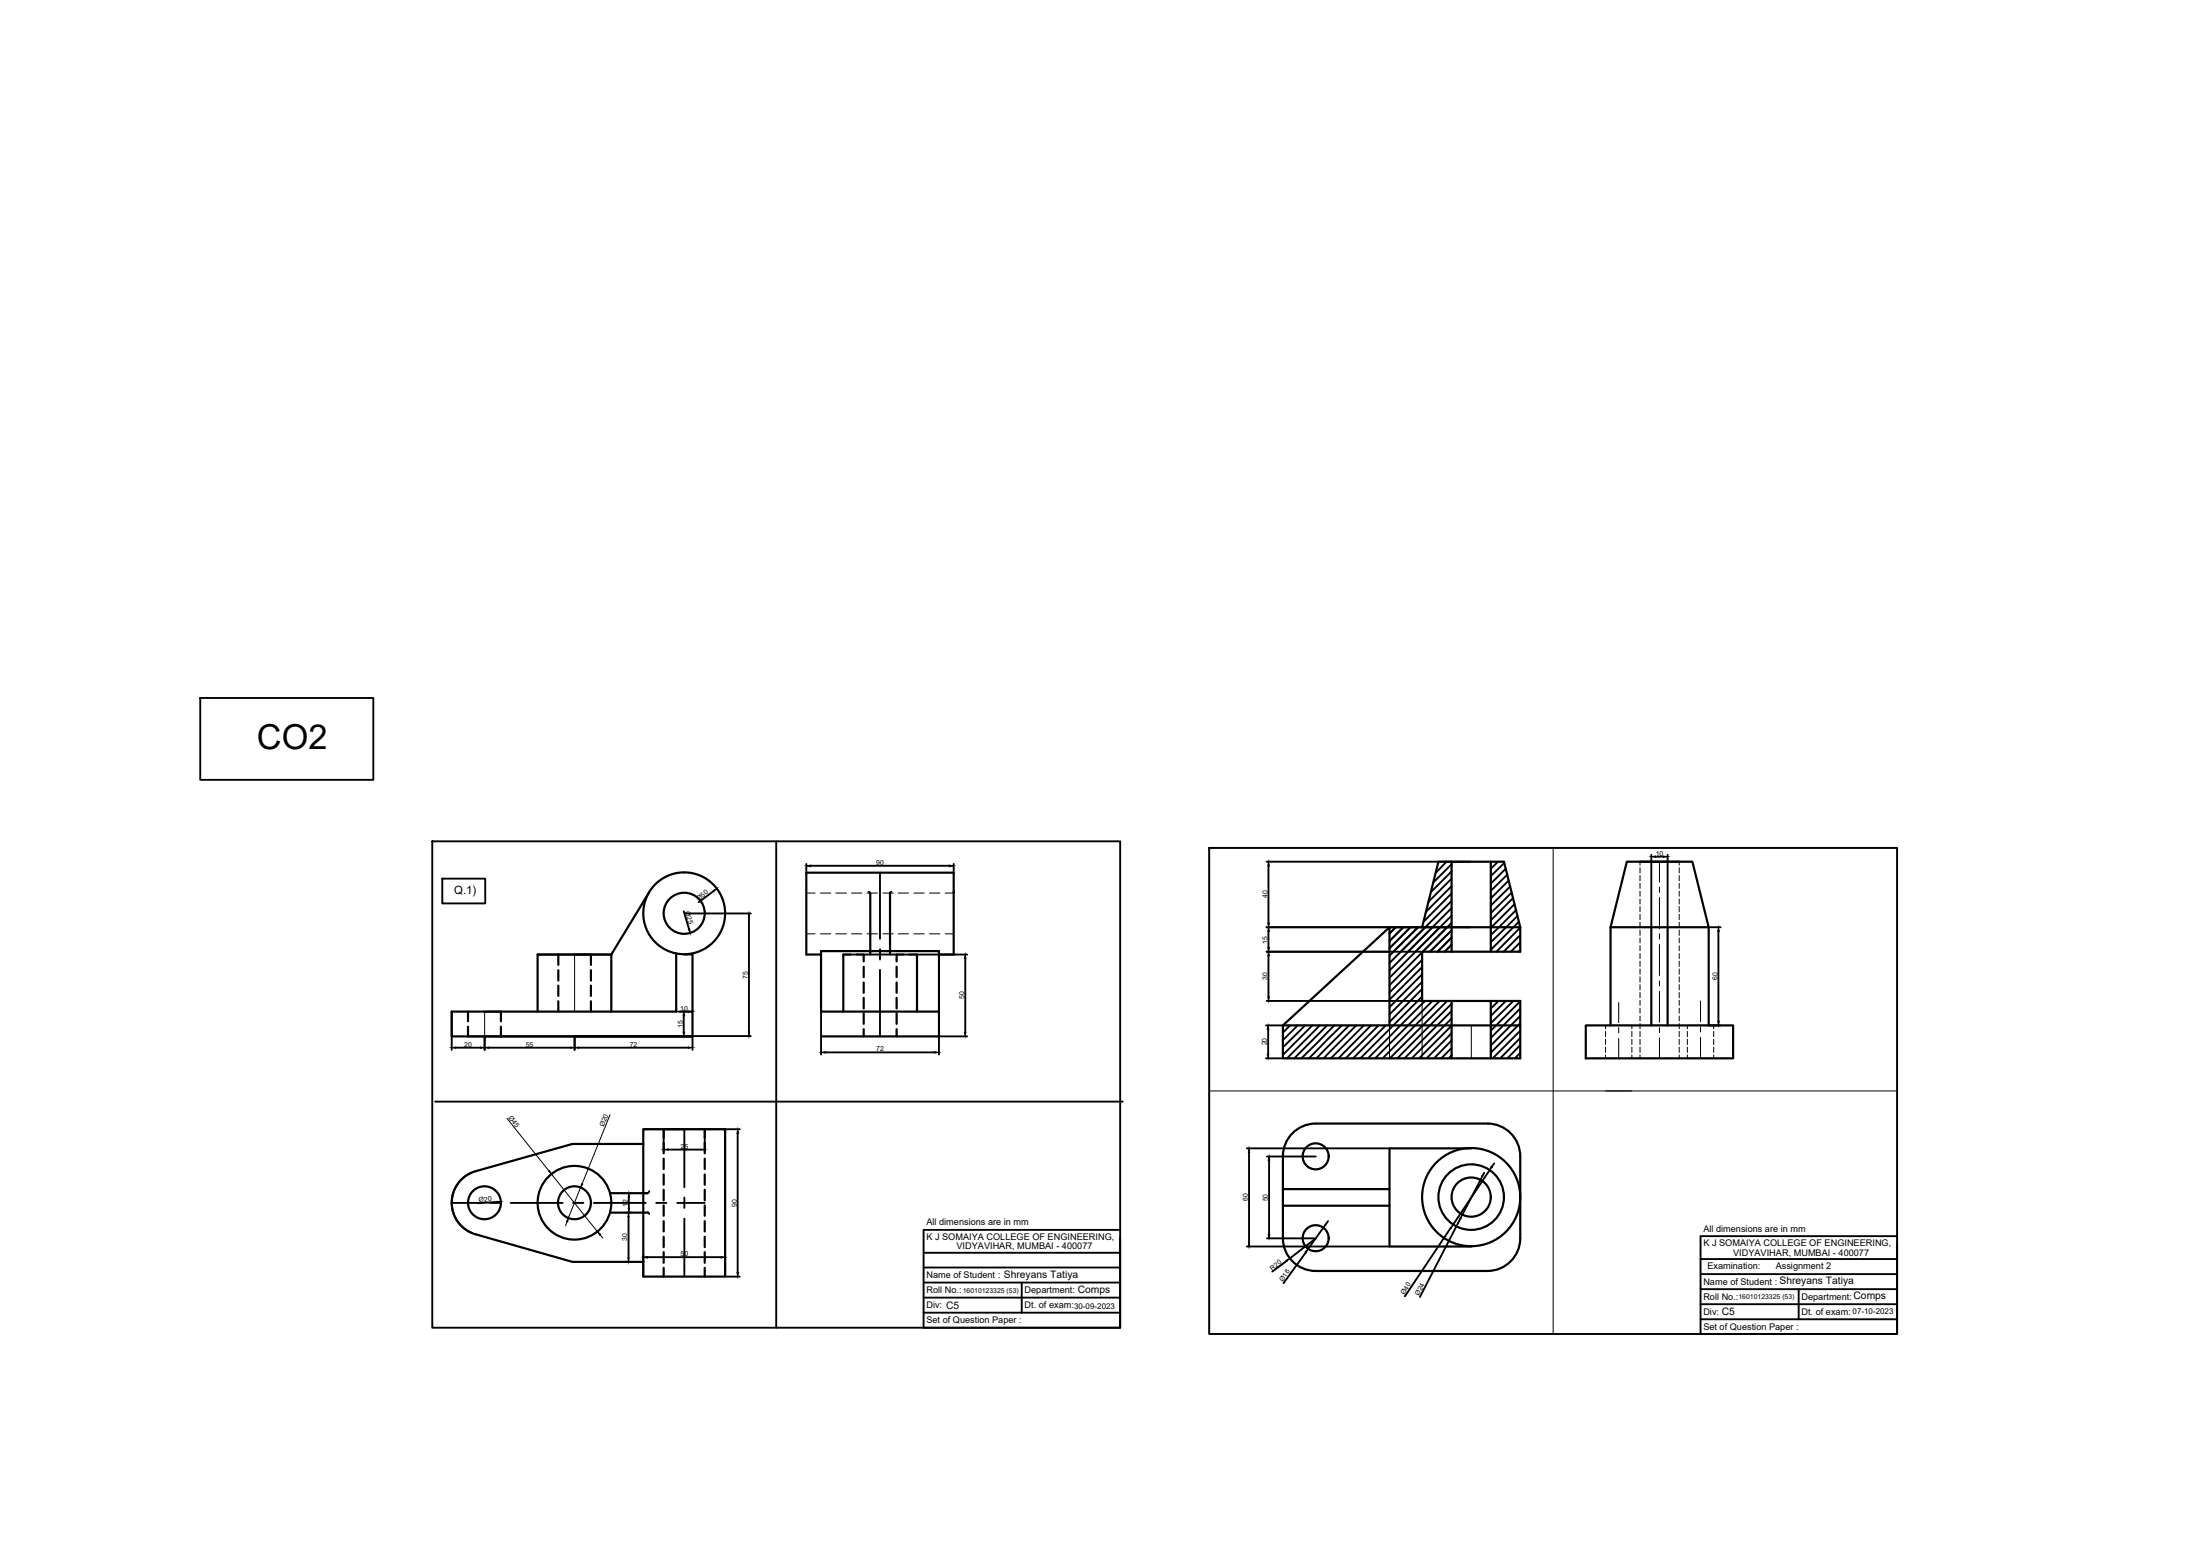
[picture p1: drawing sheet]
<svg xmlns="http://www.w3.org/2000/svg" width="297mm" height="210mm" viewBox="0 0 297 210" stroke-linecap="round" stroke-linejoin="round" font-family="sans-serif">
<!-- layer: 0 -->
<g fill="none" stroke="#000" stroke-width=".3">
<path d="M108.9 117.8h19.9v11h-2v-.4h-15.9v.4h-2zM196 116.3v12.2M201.3 116.3v12.2M221.4 116.3h5.3M63.2 136.6v1.3M63.2 138.6v1.3M65.4 139.9h28.1M67.6 136.6v1.3M67.6 138.6v1.3M75.4 128.8v1.4M75.4 131v1.4M75.4 133v1.4"/>
<path d="M75.4 135.2v1.4M79.8 128.8v1.4M79.8 131v1.4M79.8 133v1.4M79.8 135.2v1.4M82.5 128.8h-9.9v7.8M82.5 128.8v7.8M87.7 120.4l-5.2 8.4M91.3 128.7v7.9h-30.3v3.3h32.5v-11.2M110.9 128.8v7.8h15.9M113.9 128.8v7.8M116.6 128.8v1"/>
<path d="M116.6 130.5v1.4M116.6 132.6v1.4M116.6 134.7v1.4M116.6 136.8v1.4M116.6 138.9v1M117.5 120.6v8.2M120.2 120.6v8.2M121.1 128.8v1M121.1 130.5v1.4M121.1 132.6v1.4M121.1 134.7v1.4M121.1 136.8v1.4"/>
<path d="M121.1 138.9v1M123.8 128.8v7.8M126.8 128.8v11.1h-15.9M173.2 138.4h32.1v4.5h-32.1zM173.2 138.4l14.4-13.2v13.2M187.6 125.2h17.7l-2.2-8.9h-8.9l-2.2 8.9M196 135.1v7.8M201.3 135.1v7.8M205.3 125.2v3.3h-13.3v6.6h13.3v3.3M214.1 138.4h19.9v4.5h-19.9zM217.5 138.4v-13.2l2.2-8.9h8.8l2.2 8.9v13.2M217.5 125.2h13.2"/>
<path d="M223 125.2v13.2M225.2 125.2v13.2M86.9 152.4h11v19.9h-11zM86.9 154.4h-9.6l-13.1 3.7a4.4 4.4 0 0 0-3.2 4.3 4.4 4.4 0 0 0 3.2 4.2l13.1 3.7h9.6M89.6 152.4v1.2M89.6 154.3v1.4M89.6 156.4v1.4M89.6 158.5v1.4M95.2 152.4v1.2M95.2 154.3v1.4M95.2 156.4v1.4M95.2 158.5v1.4"/>
<path d="M173.2 156.1v11a4.4 4.4 0 0 0 4.4 4.5h23.3M198.7 155h-11.1v13.3h11.1M200.8 151.7a4.4 4.4 0 0 1 4.5 4.4M200.9 151.7h-23.3a4.4 4.4 0 0 0-4.4 4.4M205.3 156.1v11a4.4 4.4 0 0 1-4.5 4.5M82.4 161.1h5M82.4 163.7h5M89.6 160.6v1.4M89.6 162.7v1.4M89.6 164.8v1.4M89.6 166.9v1.4M89.6 169v1.5"/>
<path d="M89.6 171.1v1.2M95.2 160.6v1.4M95.2 162.7v1.4M95.2 164.8v1.4M95.2 166.9v1.4M95.2 169v1.5M95.2 171.1v1.2M173.2 160.5h14.4M173.2 162.8h14.4"/>
<circle cx="92.4" cy="123.3" r="5.5"/>
<circle cx="92.4" cy="123.3" r="2.77"/>
<circle cx="177.6" cy="156.1" r="1.76"/>
<circle cx="65.4" cy="162.4" r="2.22"/>
<circle cx="77.6" cy="162.4" r="5"/>
<circle cx="77.6" cy="162.4" r="2.22"/>
<circle cx="177.6" cy="167.1" r="1.76"/>
<circle cx="198.6" cy="161.6" r="6.6"/>
<circle cx="198.6" cy="161.6" r="4.4"/>
<circle cx="198.6" cy="161.6" r="2.65"/>
</g>
<g fill="none" stroke="#000" stroke-width=".25">
<path d="M27 94.2h23.4v11.1h-23.4zM58.4 113.6h92.8v65.6h-92.8zM59.7 118.6h5.8v3.3h-5.8zM92.4 117.8h.1M104.8 113.6v65.6M108.9 116.6v1M109.4 116.9h18.8M118.8 117.8v8.9M128.8 116.6v1M163.3 114.5h92.8v65.6h-92.8zM171 116.3h27.5M171.3 116.9v7.7"/>
<path d="M194.3 116.3l-.1 .1M195.3 116.3l-1.4 1.5M196 117.6l-2.8 2.8M196 118.6l-3.1 3.1M196 119.6l-3.5 3.5M196 116.7l-2.5 2.4M202.3 116.3l-1 1M203.1 116.5l-1.8 1.8M203.3 117.2l-2 2.1M203.5 118.1l-2.2 2.2M203.7 118.9l-2.4 2.4M203.9 119.7l-2.6 2.5"/>
<path d="M223 115.4v9.6M223.5 115.6h1.1M225.2 115.4v9.6M61 136.6v3.3M63.2 139.9h2.2M65.4 136.6h2.2M72.6 128.8h9.9M91.3 136.3v.1M91.8 136.6h1.6M92.1 139.9h9.3M92.3 123l.7 2.4M92.3 137.1v2.2"/>
<path d="M92.4 128.8h1.1M92.5 123.3h8.9M93.5 136.3v.1M96.3 120.3l-2 1.5M101.1 123.9v15.4M110.9 128.8v-.4h15.9v.4h-12.9M110.9 136.6v3.3M117.3 120.4l.1 .1 .1 .1M118.8 128.1v1.4M118.8 130.9v9M120.4 120.4l-.2 .1-.1 .1M126.9 128.8h3.7"/>
<path d="M126.9 139.9h3.7M128.7 120.4v.1M130.3 129.4v9.9M170.9 138.4h2.2M171 135.1h20.9M171 128.5h20.9M171 125.2h27.5M171.2 139v3.3M171.3 125.7v2.2M171.3 129v5.6M174.2 138.4l-1 1M175.2 138.4l-2 2"/>
<path d="M176.2 138.4l-3 3M177.2 138.4l-4 4M178.2 138.4l-4.4 4.5M179.2 138.4l-4.5 4.5M180.2 138.4l-4.4 4.5M181.2 138.4l-4.5 4.5M182.1 138.4l-4.4 4.5M183.1 138.4l-4.4 4.5M184.1 138.4l-4.4 4.5M185.1 138.4l-4.4 4.5M186.1 138.4l-4.4 4.5M187.1 138.4l-4.4 4.5"/>
<path d="M188.1 128.5l3.4-3.3-3.9 3.8M188.5 125.2l-.9 .8M189.5 125.2l-1.9 1.8M190.4 125.2l-2.8 2.8M192 134.5l-8.3 8.4M192 130.5l-4.4 4.4M192 132.5l-4.4 4.4M192 128.6l-4.4 4.4M192 129.6l-4.4 4.4M192 131.5l-4.4 4.5M192 133.5l-4.4 4.5M192.4 135.1l-7.7 7.8"/>
<path d="M192.4 125.2l-4.8 4.8M193.4 135.1l-7.7 7.8M193.4 125.2l-5.8 5.8M194.4 135.1l-7.7 7.8M195.4 135.1l-7.8 7.8M196 135.5l-7.3 7.4M196 136.5l-6.4 6.4M196 137.5l-5.4 5.4M196 138.5l-4.4 4.4M196 126.6l-1.9 1.9M196 139.5l-3.4 3.4M196 123.6l-8.4 8.4"/>
<path d="M196 124.6l-3.9 3.9M196 125.6l-2.9 2.9M196 127.5l-.9 1M196 121.6l-6.9 6.9M196 122.6l-5.9 5.9M196 120.6l-3.8 3.8M201.4 135.1l-.1 .1M202.3 135.1l-1 1M203.3 135.1l-2 2M204.1 120.5l-2.8 2.8M204.3 121.2l-3 3M204.3 135.1l-3 3"/>
<path d="M204.5 122l-3.2 3.3M204.7 122.8l-3.4 3.4M204.9 123.6l-3.6 3.6M205.1 124.4l-3.8 3.8M205.3 135.2l-4 3.9M205.3 136.1l-4 4M205.3 137.1l-4 4M205.3 138.1l-4 4M205.3 139.1l-3.8 3.8M205.3 126.2l-2.3 2.3M205.3 127.2l-1.3 1.3M205.3 128.2l-.3 .3"/>
<path d="M205.3 125.2l-3.3 3.3M223 138.4h.1M230.8 138.4h1.5M230.8 125.2h1.5M232 125.7v12.2M58.7 148.7h92.9M61 140v1.7M61.5 141.4h3.4M63.7 158.3a4.4 4.4 0 0 0-2.7 4.1 4.4 4.4 0 0 0 2.7 4M65.4 140v1.7M66 141.4h11M77.6 140v1.7"/>
<path d="M78.1 141.4h14.8M86.9 152.4h11v19.9M89.6 152.4h2.8v7.9M89.6 152.6v2.9M90.2 155.2h4.4M93.5 140v1.7M95.2 152.6v2.9M98.1 152.4h1.8M99.6 153v18.8M110.9 140v2.4M111.4 142.1h14.8M126.8 140v2.4"/>
<path d="M168.3 155h19.1M168.6 155.6v12.1M170.9 142.9h2.2M171.1 156.1h6.4M171.4 156.7v9.9M177.6 156.1h.1M196 140.4l-2.4 2.5M196 141.5l-1.4 1.4M196 142.4l-.4 .5M199.9 159.3l-2.5 4.7M200.4 158.3l-.3 .5M201.1 158l-4.9 7.3"/>
<path d="M201.7 157l-.3 .5M205.3 140.1l-2.7 2.8M205.3 141.1l-1.8 1.8M205.3 142.1l-.8 .8M61 162.4h3.8M66.2 162.4h1.3M67.1 162.2l-2.5 .2M68.9 162.4h7.1M77.4 162.4h1.4M80.2 162.4h7M84.6 163.7h.2M84.6 170.3h.2"/>
<path d="M84.9 164.2v5.6M84.9 161.6v1.5M85 161.1h.2M85 163.7h.2M86.9 161.1h.5M86.9 169.4v2.8M87.4 169.7h10M87.4 163.6l.2 .1 .1 .2M87.7 160.8l-.1 .2h-.2M88.6 162.4h1.4M91.4 162.4h3.8M92.4 161.7v1.4"/>
<path d="M92.4 164.5v7.8M98.1 172.3h1.8M124.7 169.1h26.5M124.7 171.1h26.5M124.7 173.1h26.5M124.7 175.2h26.5M124.7 177.2h26.5M138 173.1v4.1M151.2 166h-26.5v13.2h26.5v-12.1M168.3 168.3h19.1M171.1 167.2h6.4M173.7 170.2l-1.9 1.4"/>
<path d="M176.3 169.1l-3 4.1M177.7 167.2l-3.6 2.7M178.7 165.7l-2.1 2.9M179.3 164.8l-.3 .5M195.9 165.8l-6.2 9.2M197.2 164.5l-5.5 10.6M229.6 170h26.5M229.6 172h26.5M229.6 174h26.5M229.6 176.1h26.5M229.6 178.1h26.5M242.9 174v4.1"/>
<path d="M256.1 166.9h-26.5v13.2h26.5v-12.2"/>
</g>
<g fill="none" stroke="#000" stroke-width=".14">
<path d="M163.3 114.5h92.8v65.6h-92.8zM196 117v-.7h5.3v.7M196 117.3v.7M196 118.3v.8M196 119.4v.7M201.3 117.3v.7M201.3 118.3v.8M201.3 119.4v.7M209.7 114.5v65.6M221.4 116.3v.5M221.4 117.1v.7M221.4 118.2v.7"/>
<path d="M221.4 119.2v.7M224.1 116.3v2.8M224.1 119.7v.8M226.7 116.3v.5M226.7 117.1v.7M226.7 118.2v.7M226.7 119.2v.7M65.4 136.6v3.3M77.6 128.8v7.8M108.9 126.1h1.2M108.9 120.6h1.2M110.8 126.1h1.4"/>
<path d="M110.8 120.6h1.4M112.8 126.1h1.5M112.8 120.6h1.5M115 126.1h1.4M115 120.6h1.4M117.1 126.1h1.4M117.1 120.6h1.4M119.2 126.1h1.4M119.2 120.6h1.4M121.3 126.1h1.4M121.3 120.6h1.4M123.4 126.1h1.4"/>
<path d="M123.4 120.6h1.4M125.5 126.1h1.4M125.5 120.6h1.4M127.6 126.1h1.2M127.6 120.6h1.2M179.4 138.4h-6.2h14.4v4.5M192 135.1v7.8M196 120.5v.7M196 121.5v.7M196 122.6v.7M196 123.6v.7M196 124.7v.7"/>
<path d="M196 125.7v.7M196 126.8v.7M196 127.8v.7M196 135.1v.4M196 135.9v.7M196 136.9v.8M196 138v4.9M198.7 138.4v4.5M201.3 120.5v.7M201.3 121.5v.7M201.3 122.6v.7M201.3 123.6v.7"/>
<path d="M201.3 124.7v.7M201.3 125.7v.7M201.3 126.8v.7M201.3 127.8v.7M201.3 135.1v.4M201.3 135.9v.7M201.3 136.9v.8M201.3 138v4.9M216.8 138.9v-.5h3.5v.5M216.8 139.2v.7M218.6 135.3v2.7M218.6 138.7v.7"/>
<path d="M220.3 139.2v.7M221.4 120.3v.7M221.4 121.4v.6M221.4 122.4v.7M221.4 123.4v.7M221.4 124.5v.7M221.4 125.5v.8M221.4 126.6v.7M221.4 127.7v.6M221.4 128.7v.7M221.4 129.7v.8M221.4 130.8v.7"/>
<path d="M221.4 131.9v.7M221.4 132.9v.7M221.4 134v.7M221.4 135v.7M221.4 136.1v.7M221.4 137.1v.7M221.4 138.2v.7M221.4 139.2v.7M223 138.4h2.2M223 125.2h2.2M224.1 121.1v4.3M224.1 126.1v.7"/>
<path d="M224.1 127.5v4.2M224.1 132.4v.7M224.1 133.8v4.2M224.1 138.7v.7M226.7 120.3v.7M226.7 121.4v.6M226.7 122.4v.7M226.7 123.4v.7M226.7 124.5v.7M226.7 125.5v.8M226.7 126.6v.7M226.7 127.7v.6"/>
<path d="M226.7 128.7v.7M226.7 129.7v.8M226.7 130.8v.7M226.7 131.9v.7M226.7 132.9v.7M226.7 134v.7M226.7 135v.7M226.7 136.1v.7M226.7 137.1v.7M226.7 138.2v.7M226.7 139.2v.7M227.8 138.9v-.5h3.6v.5"/>
<path d="M227.8 139.2v.7M229.6 135.1v2.8M229.6 138.6v.7M231.4 139.2v.7M68.4 150.9l5.7 7.2M74.5 158.5l6.2 7.8M82.4 150.5l-3.8 9.3M163.3 147.3h92.8M201.3 151.7h.1M216.8 140.3v.7M216.8 141.3v.8M216.8 142.4v.5"/>
<path d="M218.6 140.2v2.7M220.3 140.3v.7M220.3 141.3v.8M220.3 142.4v.5M221.4 140.3v.7M221.4 141.3v.8M221.4 142.4v.5M224.1 140.1v2.8M226.7 140.3v.7M226.7 141.3v.8M226.7 142.4v.5M227.8 142.4v.5h3.6v-.5"/>
<path d="M227.8 140.3v.7M227.8 141.3v.8M229.6 140v2.9M231.4 140.3v.7M231.4 141.3v.8M76.6 164.9l-.2 .6M78.4 160.3l-1.7 4.1M81 166.7l.4 .4M201.3 171.6h.1"/>
</g>
<g fill="#000" stroke="#000" stroke-width=".14">
<path d="M108.9 116.9l.5-.1v.2zM128.2 116.8l.6 .1-.6 .1zM171.3 116.3l.1 .6h-.2zM223 115.6h.5v.1zM224.6 115.6h.6l-.6 .1zM91.3 136.6l.5-.1v.1zM92.3 136.6l.1 .5h-.2zM92.2 139.3h.2l-.1 .6zM92.9 136.5l.6 .1h-.6zM92.9 125.5l.2-.1 .1 .6zM96.3 120.2l.5-.2-.4 .3zM101.1 123.3l.1 .6h-.2z"/>
<path d="M101 139.3h.2l-.1 .6zM130.3 128.8l.1 .6h-.2zM130.2 139.3h.2l-.1 .6zM171.2 138.4l.1 .6h-.2zM171.2 134.6h.2l-.1 .5zM171.3 128.5l.1 .5h-.2zM171.2 127.9h.2l-.1 .6zM171.3 125.2l.1 .5h-.2zM171.2 124.6h.2l-.1 .6zM231.9 137.9h.2l-.1 .5zM232 125.2l.1 .5h-.2zM61 141.4l.5-.1v.2z"/>
<path d="M64.9 141.3l.5 .1-.5 .1zM65.4 141.4l.6-.1v.2zM74.1 158.1l.1-.1 .3 .5zM77 141.3l.6 .1-.6 .1zM77.6 141.4l.5-.1v.2zM78.5 159.8h.2l-.3 .5zM89.6 155.2l.6-.1v.2zM92.9 141.3l.6 .1-.6 .1zM94.6 155.1l.6 .1-.6 .1zM99.6 152.4l.1 .6h-.2zM110.9 142.1l.5-.1v.1zM126.2 142l.6 .1h-.6z"/>
<path d="M168.6 155l.1 .6h-.1zM171.1 142.3h.2l-.1 .6zM171.4 156.1v.6h-.2zM200.1 158.7l.1 .1-.3 .5zM201.3 157.5l.2 .1-.4 .4zM67.1 162.2h.5l-.5 .1zM76.7 164.4v.6l-.2-.1zM80.7 166.3l.4 .3-.1 .1zM84.9 163.7v.5h-.1zM84.8 169.8h.1v.5zM84.9 161.1l.1 .5h-.2zM84.8 163.1h.2l-.1 .6z"/>
<path d="M86.9 169.7l.5-.1v.2zM97.4 169.6l.5 .1-.5 .1zM99.5 171.8h.2l-.1 .5zM168.6 167.7h.1l-.1 .6zM171.2 166.6h.2v.6zM173.6 170.1l.5-.2-.3 .4zM176.6 168.6l-.2 .5-.2-.1zM178.9 165.2l.2 .1-.4 .4zM196.2 165.3l-.3 .5-.1-.1zM197.4 164l-.1 .5h-.2z"/>
</g>
<text font-size="4.6" x="34.7" y="101.1">CO2</text>
<text font-size="1.5" x="61.3" y="120.7">Q.1)</text>
<g font-size="1.2">
<text x="125.1" y="167.3">K J SOMAIYA COLLEGE OF ENGINEERING,</text>
<text x="125.1" y="165.4">All dimensions are in mm</text>
<text x="230" y="166.3">All dimensions are in mm</text>
<text x="125.1" y="172.5">Name of Student : Shreyans Tatiya</text>
<text x="129.1" y="168.6">VIDYAVIHAR, MUMBAI - 400077</text>
<text x="230" y="168.2">K J SOMAIYA COLLEGE OF ENGINEERING,</text>
<text x="230" y="173.4">Name of Student : Shreyans Tatiya</text>
<text x="230.5" y="171.3">Examination:</text>
<text x="234" y="169.5">VIDYAVIHAR, MUMBAI - 400077</text>
<text x="239.8" y="171.3">Assignment 2</text>
<text x="125.1" y="174.6">Roll No.:</text>
<text x="125.1" y="176.6">Div: C5</text>
<text x="125.1" y="178.6">Set of Question Paper :</text>
<text x="138.3" y="174.6">Department: Comps</text>
<text x="138.3" y="176.6">Dt. of exam:</text>
<text x="230" y="175.5">Roll No.:</text>
<text x="230" y="177.5">Div: C5</text>
<text x="230" y="179.5">Set of Question Paper :</text>
<text x="243.2" y="175.5">Department:Comps</text>
<text x="243.2" y="177.5">Dt. of exam:</text>
</g>
<g font-size="1.1">
<text x="145" y="176.6">30-09-2023</text>
<text x="250.1" y="177.4">07-10-2023</text>
</g>
<g font-size=".9">
<text x="118.3" y="116.7">90</text>
<text x="223.5" y="115.5">10</text>
<text x="92.5" y="123.1" transform="rotate(73 92.5 123.1)">Ø25</text>
<text x="94.3" y="121.6" transform="rotate(-39 94.3 121.6)">Ø50</text>
<text x="171.1" y="121.2" transform="rotate(-90 171.1 121.2)">40</text>
<text x="171.1" y="127.4" transform="rotate(-90 171.1 127.4)">15</text>
<text x="91.8" y="136.4">10</text>
<text x="101" y="132.1" transform="rotate(-90 101 132.1)">75</text>
<text x="130.2" y="134.9" transform="rotate(-90 130.2 134.9)">50</text>
<text x="171.1" y="132.3" transform="rotate(-90 171.1 132.3)">30</text>
<text x="231.9" y="132.3" transform="rotate(-90 231.9 132.3)">60</text>
<text x="62.7" y="141.3">20</text>
<text x="71" y="141.3">55</text>
<text x="85" y="141.3">72</text>
<text x="92.2" y="138.8" transform="rotate(-90 92.2 138.8)">15</text>
<text x="118.3" y="141.9">72</text>
<text x="171.1" y="141.1" transform="rotate(-90 171.1 141.1)">20</text>
<text x="68.6" y="150.9" transform="rotate(52 68.6 150.9)">Ø45</text>
<text x="81.5" y="152.1" transform="rotate(-67 81.5 152.1)">Ø20</text>
<text x="91.9" y="155.1">25</text>
<text x="64.7" y="162.2" transform="rotate(-4 64.7 162.2)">Ø20</text>
<text x="84.7" y="167.5" transform="rotate(-90 84.7 167.5)">30</text>
<text x="84.8" y="162.9" transform="rotate(-90 84.8 162.9)">12</text>
<text x="99.5" y="162.9" transform="rotate(-90 99.5 162.9)">90</text>
<text x="168.5" y="162.1" transform="rotate(-90 168.5 162.1)">60</text>
<text x="171.2" y="162.2" transform="rotate(-90 171.2 162.2)">50</text>
<text x="91.9" y="169.6">50</text>
<text x="171.8" y="171.5" transform="rotate(-37 171.8 171.5)">R20</text>
<text x="173.2" y="173" transform="rotate(-55 173.2 173)">Ø16</text>
<text x="130" y="174.5">16010123325 (53)</text>
<text x="189.6" y="174.8" transform="rotate(-57 189.6 174.8)">Ø40</text>
<text x="191.6" y="174.9" transform="rotate(-63 191.6 174.9)">Ø24</text>
<text x="234.7" y="175.3">16010123325 (53)</text>
</g>
</svg>
